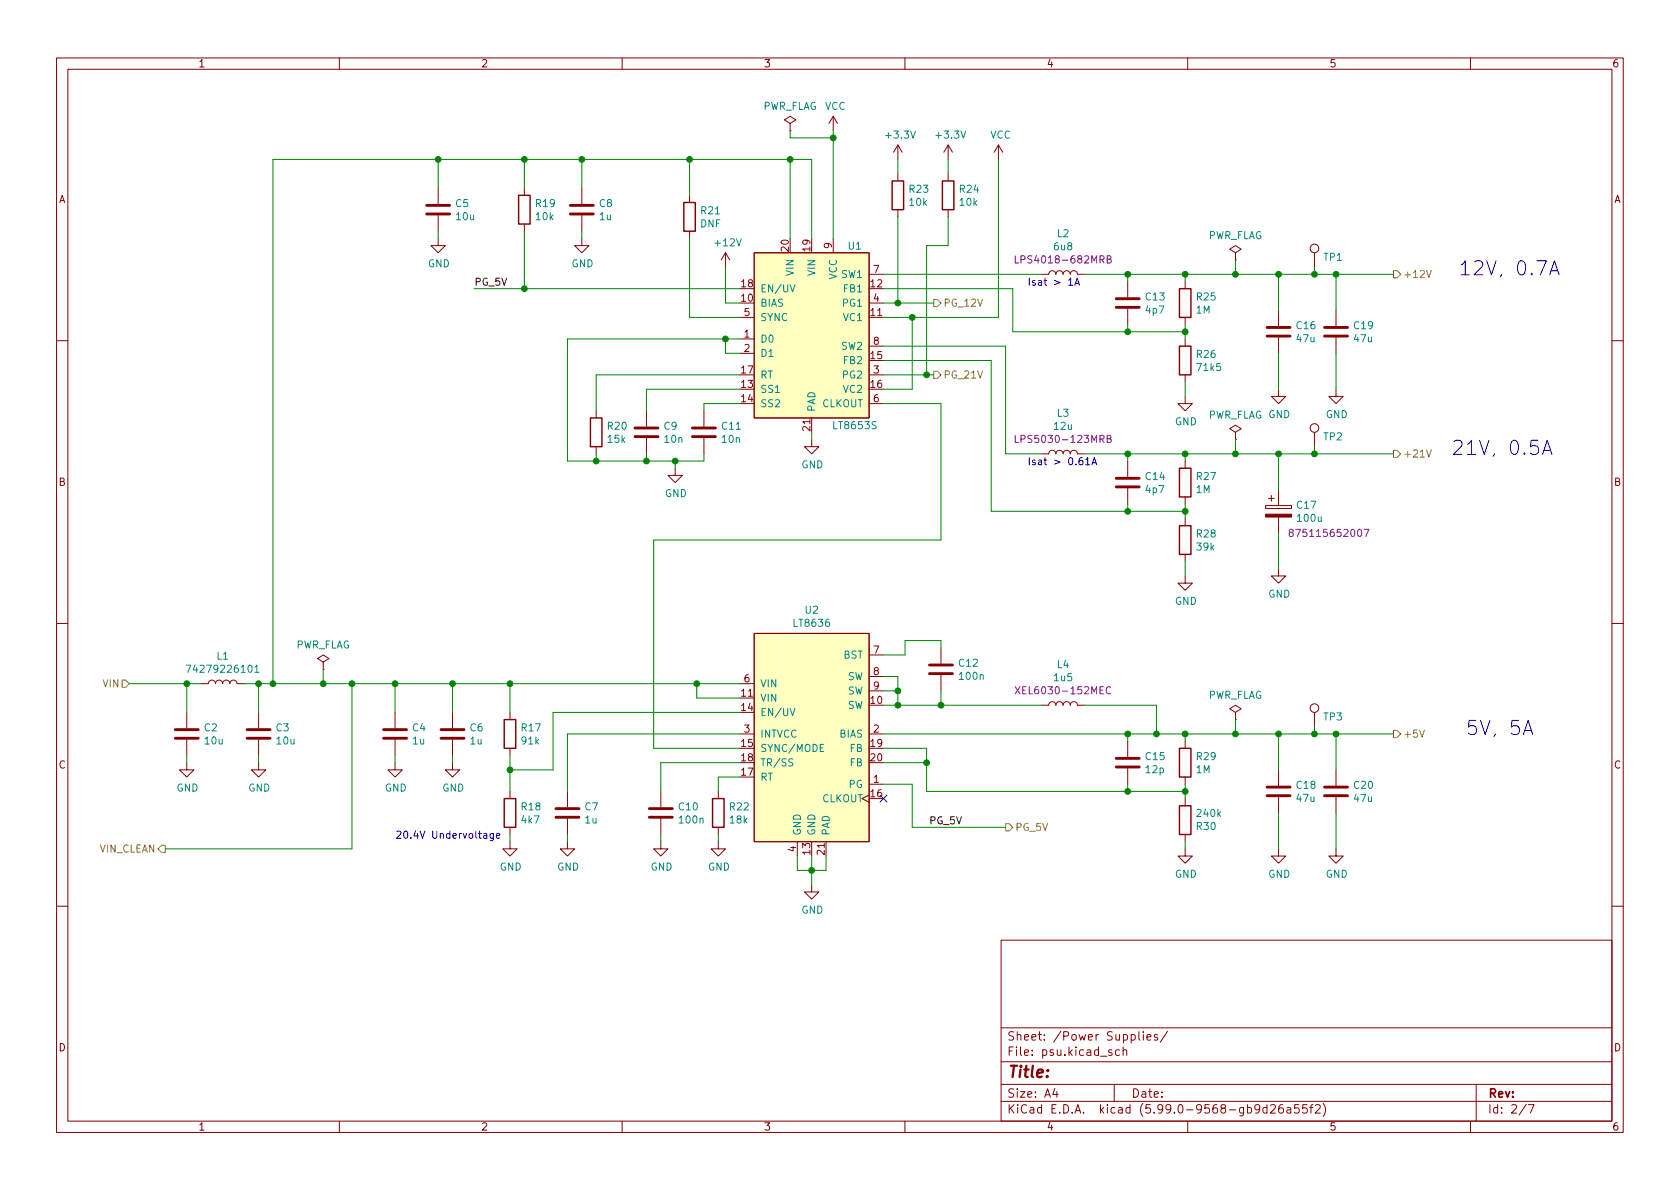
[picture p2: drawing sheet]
<svg xmlns="http://www.w3.org/2000/svg" width="297mm" height="210mm" viewBox="0 0 297 210" stroke-linecap="round" stroke-linejoin="round" font-family="sans-serif">
<g fill="none" stroke="#840000" stroke-width=".18">
<path d="M10 10.2h277v190.1h-277zM12 12.2h273v186.1h-273zM60 10.2v2M110 10.2v2M160 10.2v2M210 10.2v2M260 10.2v2M77.5 33.3v2.8M77.5 38.1v2.8M92.7 33.3v1.2M92.7 39.6v1.3M102.9 33.3v2.8"/>
<path d="M102.9 38.1v2.8M121.9 34.5v1.3M139.7 21.8l1-.6-1-.6-1 .6 1 .6v1.3M139.7 23.1h.1M147.3 20.6l-.7 1.2M147.3 20.6v2.5M147.3 20.6l.8 1.2M158.7 25.6l-.7 1.3M158.7 25.6v2.6M158.7 30.7v1.3M158.7 37.1v1.2M158.7 25.6l.8 1.3"/>
<path d="M167.6 25.6l-.7 1.3M167.6 25.6v2.6M167.6 30.7v1.3M167.6 37.1v1.2M167.6 25.6l.8 1.3M176.5 25.6l-.7 1.3M176.5 25.6v2.6M176.5 25.6l.8 1.3M77.5 42.2v1.2h1.2l-1.2 1.3-1.3-1.3h1.3M102.9 42.2v1.2h1.2l-1.2 1.3-1.3-1.3h1.3M121.9 40.9v1.3M128.3 44.7l-.8 1.3"/>
<path d="M128.3 44.7v2.5M128.3 44.7l.7 1.3M130.8 59.9h2.5M130.8 56.1h2.5M133.3 44.7h20.4v29.2h-20.4zM147.3 42.2v2.5M153.7 48.5h2.5M153.7 56.1h2.5M153.7 53.6h2.5M184.1 48.5h1.3a.64 .64 0 0 1 .7-.6 .64 .64 0 0 1 .6 .6 .64 .64 0 0 1 .6-.6 .64 .64 0 0 1 .7 .6 .64 .64 0 0 1 .6-.6 .64 .64 0 0 1 .6 .6 .64 .64 0 0 1 .7-.6 .64 .64 0 0 1 .6 .6h1.3M199.4 49.8v2.8M199.4 54.6v2.8"/>
<path d="M209.5 49.8v1.2M209.5 56.1v1.3M209.5 59.9v1.3M218.4 44.7l1.1-.6-1.1-.7-1 .7 1 .6v1.3M218.4 46h.1M226.1 54.9v2.8M226.1 59.7v2.8M232.4 44.7v2.5M236.2 54.9v2.8M236.2 59.7v2.8M10 60.2h2M105.4 72.6v1.3"/>
<path d="M105.4 79v1.3M114.3 72.6v2.8M114.3 77.5v2.8M124.5 72.6v2.8M124.5 77.5v2.8M130.8 62.5h2.5M143.5 77.7v1.3h1.3l-1.3 1.3-1.3-1.3h1.3M143.5 73.9v2.5M153.7 66.3h2.5M153.7 71.4h2.5M153.7 61.2h2.5M209.5 70.1v1.3h1.3l-1.3 1.2-1.2-1.2h1.2"/>
<path d="M209.5 66.3v1.3M218.4 76.4l1.1-.6-1.1-.6-1 .6 1 .6v1.3M218.4 77.7h.1M226.1 68.8v1.3h1.2l-1.2 1.3-1.3-1.3h1.3M232.4 76.4v2.6M236.2 68.8v1.3h1.3l-1.3 1.3-1.3-1.3h1.3M285 60.2h2M119.4 82.8v1.3h1.2l-1.2 1.2-1.3-1.2h1.3M184.1 80.3h1.3a.64 .64 0 0 1 .7-.7 .64 .64 0 0 1 .6 .7 .64 .64 0 0 1 .6-.7 .64 .64 0 0 1 .7 .7 .64 .64 0 0 1 .6-.7 .64 .64 0 0 1 .6 .7 .64 .64 0 0 1 .7-.7 .64 .64 0 0 1 .6 .7h1.3M199.4 81.5v2.8M199.4 86.4v2.7M209.5 81.5v1.3"/>
<path d="M209.5 87.9v1.2M209.5 91.7v1.3M209.5 98v1.3M223.8 89.4h4.5v.5h-4.5zM224.3 88.1h1M224.8 87.6v1M226.1 86.6v2.8M226.1 91.4v2.8M10 110.2h2M57.1 117.1l1.1-.6-1.1-.7-1 .7 1 .6v1.3M57.1 118.4h.1M133.3 112h20.4v36.8h-20.4z"/>
<path d="M153.7 115.8h2.5M153.7 119.6h2.5M166.4 114.5v2.8M166.4 119.4v2.8M209.5 101.8v1.3h1.3l-1.3 1.3-1.2-1.3h1.2M226.1 100.6v1.2h1.2l-1.2 1.3-1.3-1.3h1.3M285 110.2h2M33 134.9v1.2h1.3l-1.3 1.3-1.3-1.3h1.3M33 126v2.8M33 130.8v2.8M35.6 120.9h1.2a.64 .64 0 0 1 .7-.6 .64 .64 0 0 1 .6 .6 .64 .64 0 0 1 .6-.6 .64 .64 0 0 1 .7 .6 .64 .64 0 0 1 .6-.6 .64 .64 0 0 1 .6 .6 .64 .64 0 0 1 .7-.6 .64 .64 0 0 1 .6 .6h1.3M45.7 134.9v1.2h1.3l-1.3 1.3-1.3-1.3h1.3"/>
<path d="M45.7 126v2.8M45.7 130.8v2.8M69.8 134.9v1.2h1.3l-1.3 1.3-1.2-1.3h1.2M69.8 126v2.8M69.8 130.8v2.8M80 134.9v1.2h1.3l-1.3 1.3-1.3-1.3h1.3M80 126v2.8M80 130.8v2.8M90.2 126v1.2M90.2 132.3v1.3M90.2 139.9v1.3M100.3 139.9v2.8"/>
<path d="M116.8 139.9v2.8M127 139.9v1.3M130.8 120.9h2.5M130.8 123.4h2.5M130.8 129.8h2.5M153.7 138.7h2.5M153.7 129.8h2.5M153.7 122.2h2.5M184.1 124.7h1.3a.64 .64 0 0 1 .7-.6 .64 .64 0 0 1 .6 .6 .64 .64 0 0 1 .6-.6 .64 .64 0 0 1 .7 .6 .64 .64 0 0 1 .6-.6 .64 .64 0 0 1 .6 .6 .64 .64 0 0 1 .7-.6 .64 .64 0 0 1 .6 .6h1.3M199.4 131.1v2.8M199.4 135.9v2.8M209.5 131.1v1.2"/>
<path d="M209.5 137.4v1.3M218.4 126l1.1-.7-1.1-.6-1 .6 1 .7v1.2M218.4 127.2h.1M226.1 136.1v2.8M232.4 126v2.5M236.2 136.1v2.8M90.2 148.8v1.3h1.2l-1.2 1.3-1.3-1.3h1.3M90.2 146.3v1.3M100.3 148.8v1.3h1.3l-1.3 1.3-1.2-1.3h1.2M100.3 144.8v2.8M116.8 148.8v1.3h1.3l-1.3 1.3-1.2-1.3h1.2M116.8 144.8v2.8"/>
<path d="M127 148.8v1.3h1.3l-1.3 1.3-1.3-1.3h1.3M127 146.3v1.3M141 148.8v2.6M143.5 156.5v1.2h1.3l-1.3 1.3-1.3-1.3h1.3M146 148.8v2.6M153.7 140.6l-1.3 .6 1.3 .7M209.5 150.1v1.3h1.3l-1.3 1.2-1.2-1.2h1.2M209.5 141.2v1.3M209.5 147.6v1.2M226.1 150.1v1.3h1.2l-1.2 1.2-1.3-1.2h1.3M226.1 141v2.8M236.2 150.1v1.3h1.3l-1.3 1.2-1.3-1.2h1.3"/>
<path d="M236.2 141v2.8M10 160.2h2M177 166.3h108v32h-108zM285 160.2h2M60 198.3v2M110 198.3v2M160 198.3v2M177 194.8h108M177 191.8h108M177 187.8h108M177 181.8h108M186.5 192.5l-.4 1h1"/>
<path d="M186.9 193v1M196.6 185.7l-.4-.1-.2 .2 .1 .3 .5 .1v.4h-.6M197 191.8v3M197.9 185.7l-.4-.1-.3 .3v.4l.2 .3h.5M198.6 185.8l.2-.2 .3 .1 .1 .9M198.6 185.1v1.5M201.4 182.4v1.3l.2 .2M202.1 182.4v.2M202.1 182.9v1M202.8 183.4l.7-.1-.1-.3-.4-.1-.2 .2 .1 .8h.5M204.6 183l-.3-.1-.2 .2v.3l.5 .1v.4h-.5M206.4 182.4l-1.3 1.9"/>
<path d="M210 198.3v2M224 195.9l-.4-.1-.3 .3v.4l.1 .3h.6M224 195.3v1.5M224.6 195.5l.6-.2 .2 .2 .1 .3-.9 1h.9M226.8 195.3a.59 .59 0 0 0-.7 .7v.5l.1 .3h.4l.3-.1v-.5l-.1-.2-.4-.1-.3 .3M227.6 195.9h.5l.1 .9M228.2 196.2l-.5 .1a.29 .29 0 0 0-.2 .2 .29 .29 0 0 0 .2 .3h.5M229.6 195.3h-.7v.7l.2-.1 .5 .1 .1 .2-.1 .5-.2 .1-.5-.1M231.1 195.3h-.7l-.1 .7 .2-.1 .5 .1 .1 .2v.5l-.2 .1-.6-.1M231.6 195.8h.5M232.1 195.3l-.3 .2v1.3M232.6 195.5l.5-.2 .3 .2v.3l-.9 1h.9"/>
<path d="M233.9 195.1a1.72 1.72 0 0 1 0 2.3M260 198.3v2M261 191.8v6.5M269.9 195.3l-1.3 1.9M270.2 195.3h1l-.6 1.5"/>
<circle cx="232.4" cy="43.9" r=".76"/>
<circle cx="232.4" cy="75.7" r=".76"/>
<circle cx="232.4" cy="125.2" r=".76"/>
</g>
<g fill="none" stroke="#840000" stroke-width=".51">
<path d="M75.4 37.8h4.1M75.4 36.3h4.1M100.8 37.8h4.1M100.8 36.3h4.1M197.4 54.4h4M197.4 52.8h4M224 59.4h4.1M224 57.9h4.1M234.2 59.4h4.1M234.2 57.9h4.1M112.3 77.2h4M112.3 75.7h4"/>
<path d="M122.4 77.2h4.1M122.4 75.7h4.1M197.4 86.1h4M197.4 84.6h4M164.3 119.1h4.1M164.3 117.6h4.1M31 130.6h4.1M31 129h4.1M43.7 130.6h4.1M43.7 129h4.1M67.8 130.6h4.1M67.8 129h4.1"/>
<path d="M78 130.6h4M78 129h4M197.4 135.6h4M197.4 134.1h4M224 139.2h4.1M234.2 139.2h4.1M98.3 144.5h4.1M98.3 143h4.1M114.8 144.5h4.1M114.8 143h4.1M224 140.7h4.1M234.2 140.7h4.1"/>
</g>
<g fill="none" stroke="#840000" stroke-width=".25">
<path d="M91.7 34.5h2v5.1h-2zM120.9 35.8h2v5.1h-2zM157.7 32h2.1v5.1h-2.1zM166.6 32h2.1v5.1h-2.1zM208.5 51h2.1v5.1h-2.1zM104.4 73.9h2v5.1h-2zM208.5 61.2h2.1v5.1h-2.1zM208.5 93h2.1v5h-2.1zM208.5 82.8h2.1v5.1h-2.1zM89.2 127.2h2v5.1h-2zM208.5 132.3h2.1v5.1h-2.1zM89.2 141.2h2v5.1h-2z"/>
<path d="M126 141.2h2v5.1h-2zM208.5 142.5h2.1v5.1h-2.1z"/>
</g>
<path d="M223.8 90.9h4.5v.5h-4.5z" fill="#840000" stroke="#840000" stroke-width=".18"/>
<path d="M179.5 45.2v1.3h.6M195.8 45.8h.5l.1-.2v-.2l-.6-.2v1.3h.4l.2-.1 .1-.3-.3-.3M179.5 77v1.2h.6M195.8 77.6l.5-.1 .1-.2v-.2l-.6-.1v1.2h.4l.2-.1 .1-.3-.3-.2M228.2 94.1l-.3-.2 .1-.2 .2-.1 .3 .1 .2 .1-.1 .2-.5 .2-.2 .2 .1 .4 .2 .1 .3-.1 .2-.2-.1-.3-.2-.2M241.2 93.6h.8l-.5 1.3M179.5 121.4l.8 1.3M180.3 121.4l-.8 1.3M196.4 121.6a.6 .6 0 0 0-.9 .4 .6 .6 0 0 0 .6 .7l.3-.1" fill="none" stroke="#840084" stroke-width=".18"/>
<path d="M139.7 50.4l.4 1.2 .4-1.2M32.9 117.6h.8l-.5 1.3M45.1 118l.3-.4v1.3M45.1 118.9h.7M139.7 125.3l.4 1.3 .4-1.3M140.2 134.2h-.5l-.2 .1v.4l.6 .2 .1 .3-.3 .2h-.4M145.6 131.6h-.6v1.3h.6" fill="none" stroke="#008484" stroke-width=".18"/>
<g fill="#ffffc2" stroke="#ffffc2" stroke-width=".18">
<path d="M133.3 44.7h20.4v29.2h-20.4z"/>
<path d="M133.3 112h20.4v36.8h-20.4z"/>
</g>
<path d="M165.1 53h.6l.7 .6-.7 .6h-.6zM246.4 47.9h.6l.6 .6-.6 .6h-.6zM252.2 47.8l.4 1.3 .5-1.3M165.1 65.7h.6l.7 .6-.7 .6h-.6zM246.4 79.6h.6l.6 .7-.6 .6h-.6zM252.2 79.6l.4 1.2 .5-1.2M21.6 120.3h.6l.7 .6-.7 .6h-.6zM246.4 129.2h.6l.6 .6-.6 .6h-.6zM251 129.1l.4 1.3 .5-1.3M28.6 149.5h.6v1.2h-.6l-.7-.6zM177.8 145.7h.6l.7 .6-.7 .6h-.6z" fill="none" stroke="#848400" stroke-width=".18"/>
<g fill="none" stroke="#0000c2" stroke-width=".18">
<path d="M188.9 49.5l.4-.3v1.2M188.9 50.4h.8M190 50.4l.5-1.2 .4 1.2M190.2 50.1h.6M274 48.6l.8-2.5 .9 2.5M274.2 47.9h1.2M273 79.6h1.2M192 81.3l.3-.4v1.3M192 82.2h.7M193.1 82.2l.4-1.3 .4 1.3M193.2 81.8h.6M272.7 80.4l.9-2.5 .8 2.5"/>
<path d="M269.3 129.9l.9-2.5 .8 2.5M269.6 129.2h1.2M85.5 147.5h.5l.1 .7M86.1 147.7l-.5 .1-.1 .1 .1 .3h.5M87.2 147.4v1l-.2 .3-.3-.1M87.2 147.5l-.3-.1-.3 .2 .1 .6h.5M87.8 147.8l.6-.1-.1-.2-.4-.1-.1 .2v.6h.5"/>
</g>
<g fill="none" stroke="#008400" stroke-width=".18">
<path d="M77.5 28.2v5.1M92.7 28.2v5.1M102.9 28.2v5.1M121.9 28.2v6.3M139.7 23.1v1.3h7.6M139.7 28.2v14M147.3 23.1v19.1M158.7 28.2v2.5M158.7 38.3v15.3M167.6 38.3v5.1h-3.8v22.9M167.6 28.2v2.5M176.5 28.2v27.9h-20.3"/>
<path d="M77.5 40.9v1.3M83.8 51h47M92.7 40.9v10.1M102.9 40.9v1.3M121.9 42.2v13.9h8.9M128.3 47.2v6.4h2.5M128.3 59.9v2.6h2.5M130.8 59.9h-30.5v21.6h24.2v-1.2M143.5 42.2v-14h-95.2v92.7M156.2 48.5h27.9M156.2 51h22.9v7.7h30.4M156.2 53.6h8.9"/>
<path d="M161.3 56.1v12.7h-5.1M191.8 48.5h54.6M199.4 48.5v1.3M199.4 57.4v1.3M209.5 48.5v1.3M209.5 57.4v2.5M218.4 46v2.5M226.1 48.5v6.4M232.4 47.2v1.3M236.2 48.5v6.4M130.8 68.8h-16.5v3.8M130.8 71.4h-6.3v1.2"/>
<path d="M130.8 66.3h-25.4v6.3M143.5 76.4v1.3M156.2 71.4h10.2v24.1h-50.8v36.8h15.2M156.2 63.7h19.1v26.7h34.2M156.2 61.2h21.6v19.1h6.3M156.2 66.3h8.9M209.5 67.6v2.5M218.4 77.7v2.6M226.1 62.5v6.3M232.4 79v1.3M236.2 62.5v6.3M105.4 80.3v1.2"/>
<path d="M114.3 80.3v1.2M119.4 81.5v1.3M191.8 80.3h54.6M199.4 80.3v1.2M199.4 89.1v1.3M209.5 80.3v1.2M209.5 89.1v2.6M209.5 99.3v2.5M226.1 80.3v6.3M226.1 94.2v6.4M57.1 118.4v2.5M156.2 119.6h2.5v5.1"/>
<path d="M166.4 114.5v-1.2h-6.4v2.5h-3.8M22.9 120.9h12.7M33 120.9v5.1M33 133.6v1.3M43.2 120.9h87.6M45.7 120.9v5.1M45.7 133.6v1.3M62.2 120.9v29.2h-33M69.8 120.9v5.1M69.8 133.6v1.3M80 120.9v5.1M80 133.6v1.3"/>
<path d="M90.2 120.9v5.1M90.2 133.6v6.3M123.2 120.9v2.5h7.6M130.8 129.8h-30.5v10.1M130.8 134.9h-14v5M130.8 126h-33v10.1h-7.6M130.8 137.4h-3.8v2.5M156.2 129.8h90.2M156.2 122.2h2.5M156.2 138.7h5.1v7.6h16.5M156.2 124.7h27.9M156.2 132.3h7.6v7.6h45.7"/>
<path d="M156.2 134.9h7.6M166.4 122.2v2.5M191.8 124.7h12.7v5.1M199.4 129.8v1.3M199.4 138.7v1.2M209.5 129.8v1.3M209.5 138.7v2.5M218.4 127.2v2.6M226.1 129.8v6.3M232.4 128.5v1.3M236.2 129.8v6.3M90.2 147.6v1.2"/>
<path d="M100.3 147.6v1.2M116.8 147.6v1.2M127 147.6v1.2M141 151.4v2.5h5v-2.5M143.5 151.4v5.1M209.5 148.8v1.3M226.1 143.8v6.3M236.2 143.8v6.3"/>
</g>
<path d="M155.6 140.6l1.2 1.2M156.8 140.6l-1.2 1.2" fill="none" stroke="#000084" stroke-width=".18"/>
<g fill="#008400" stroke="#008400" stroke-width=".18">
<circle cx="114.3" cy="81.5" r=".51"/>
<circle cx="119.4" cy="81.5" r=".51"/>
<circle cx="128.3" cy="59.9" r=".51"/>
<circle cx="48.3" cy="120.9" r=".51"/>
<circle cx="57.2" cy="120.9" r=".51"/>
<circle cx="62.2" cy="120.9" r=".51"/>
<circle cx="92.7" cy="28.2" r=".51"/>
<circle cx="102.9" cy="28.2" r=".51"/>
<circle cx="33" cy="120.9" r=".51"/>
<circle cx="45.7" cy="120.9" r=".51"/>
<circle cx="77.5" cy="28.2" r=".51"/>
<circle cx="92.7" cy="51" r=".51"/>
<circle cx="69.9" cy="120.9" r=".51"/>
<circle cx="80" cy="120.9" r=".51"/>
<circle cx="105.4" cy="81.5" r=".51"/>
<circle cx="90.2" cy="120.9" r=".51"/>
<circle cx="123.2" cy="120.9" r=".51"/>
<circle cx="90.2" cy="136.1" r=".51"/>
<circle cx="139.7" cy="28.2" r=".51"/>
<circle cx="121.9" cy="28.2" r=".51"/>
<circle cx="147.3" cy="24.4" r=".51"/>
<circle cx="163.8" cy="66.3" r=".51"/>
<circle cx="158.8" cy="53.6" r=".51"/>
<circle cx="161.3" cy="56.1" r=".51"/>
<circle cx="199.4" cy="48.5" r=".51"/>
<circle cx="199.4" cy="129.8" r=".51"/>
<circle cx="163.8" cy="134.9" r=".51"/>
<circle cx="143.5" cy="153.9" r=".51"/>
<circle cx="158.8" cy="122.2" r=".51"/>
<circle cx="158.8" cy="124.7" r=".51"/>
<circle cx="166.4" cy="124.7" r=".51"/>
<circle cx="199.4" cy="80.3" r=".51"/>
<circle cx="199.4" cy="58.7" r=".51"/>
<circle cx="226.1" cy="80.3" r=".51"/>
<circle cx="199.4" cy="90.4" r=".51"/>
<circle cx="209.6" cy="90.4" r=".51"/>
<circle cx="209.6" cy="80.3" r=".51"/>
<circle cx="218.4" cy="80.3" r=".51"/>
<circle cx="232.4" cy="80.3" r=".51"/>
<circle cx="226.1" cy="48.5" r=".51"/>
<circle cx="232.4" cy="48.5" r=".51"/>
<circle cx="209.6" cy="48.5" r=".51"/>
<circle cx="209.6" cy="58.7" r=".51"/>
<circle cx="218.4" cy="48.5" r=".51"/>
<circle cx="236.2" cy="48.5" r=".51"/>
<circle cx="199.4" cy="139.9" r=".51"/>
<circle cx="218.4" cy="129.8" r=".51"/>
<circle cx="226.1" cy="129.8" r=".51"/>
<circle cx="232.4" cy="129.8" r=".51"/>
<circle cx="204.5" cy="129.8" r=".51"/>
<circle cx="209.6" cy="129.8" r=".51"/>
<circle cx="236.2" cy="129.8" r=".51"/>
<circle cx="209.6" cy="139.9" r=".51"/>
</g>
<g font-size="3.5" fill="#0000c2">
<text x="257.8" y="48.7">12V, 0.7A</text>
<text x="256.5" y="80.5">21V, 0.5A</text>
<text x="259.1" y="130">5V, 5A</text>
</g>
<text font-size="2.8" fill="#840000" x="178" y="190.6">Title:</text>
<g font-size="2.1" fill="#840000">
<text x="178" y="184">Sheet: /Power Supplies/</text>
<text x="178" y="186.7">File: psu.kicad_sch</text>
<text x="178" y="196.9">KiCad E.D.A. kicad (5.99.0-9568-gb9d26a55f2)</text>
<text x="178" y="194.1">Size: A4</text>
<text x="200" y="194.1">Date:</text>
<text x="263" y="194.1">Rev:</text>
<text x="263" y="196.9">Id: 2/7</text>
</g>
<g font-size="1.8" fill="#840000">
<text x="35" y="11.9">1</text>
<text x="85" y="11.9">2</text>
<text x="135" y="11.9">3</text>
<text x="185" y="11.9">4</text>
<text x="235" y="11.9">5</text>
<text x="285" y="11.9">6</text>
<text x="10.3" y="35.9">A</text>
<text x="285.3" y="35.9">A</text>
<text x="139.4" y="44.4" transform="rotate(-90 139.4 44.4)">20</text>
<text x="143.3" y="44.4" transform="rotate(-90 143.3 44.4)">19</text>
<text x="147.1" y="43.9" transform="rotate(-90 147.1 43.9)">9</text>
<text x="131.1" y="53.3">10</text>
<text x="131.1" y="50.8">18</text>
<text x="154" y="50.8">12</text>
<text x="154.4" y="53.3">4</text>
<text x="154.4" y="48.3">7</text>
<text x="131.6" y="59.7">1</text>
<text x="131.6" y="55.9">5</text>
<text x="154" y="55.9">11</text>
<text x="131.6" y="62.2">2</text>
<text x="154" y="63.5">15</text>
<text x="154.4" y="61">8</text>
<text x="131.1" y="68.6">13</text>
<text x="131.1" y="71.1">14</text>
<text x="131.1" y="66">17</text>
<text x="154" y="68.6">16</text>
<text x="154.4" y="66">3</text>
<text x="154.4" y="71.1">6</text>
<text x="143.3" y="76.2" transform="rotate(-90 143.3 76.2)">21</text>
<text x="10.3" y="85.9">B</text>
<text x="285.3" y="85.9">B</text>
<text x="154.4" y="115.6">7</text>
<text x="154.4" y="119.4">8</text>
<text x="131.1" y="123.2">11</text>
<text x="131.1" y="125.7">14</text>
<text x="131.6" y="120.6">6</text>
<text x="154" y="124.5">10</text>
<text x="154.4" y="121.9">9</text>
<text x="131.6" y="129.5">3</text>
<text x="154.4" y="129.5">2</text>
<text x="10.3" y="135.9">C</text>
<text x="131.1" y="132.1">15</text>
<text x="131.1" y="137.2">17</text>
<text x="131.1" y="134.6">18</text>
<text x="154" y="132.1">19</text>
<text x="154" y="134.6">20</text>
<text x="285.3" y="135.9">C</text>
<text x="154" y="141">16</text>
<text x="154.4" y="138.4">1</text>
<text x="140.7" y="150.6" transform="rotate(-90 140.7 150.6)">4</text>
<text x="143.3" y="151.1" transform="rotate(-90 143.3 151.1)">13</text>
<text x="145.8" y="151.1" transform="rotate(-90 145.8 151.1)">21</text>
<text x="10.3" y="185.9">D</text>
<text x="285.3" y="185.9">D</text>
<text x="35" y="199.9">1</text>
<text x="85" y="199.9">2</text>
<text x="135" y="199.9">3</text>
<text x="185" y="199.9">4</text>
<text x="235" y="199.9">5</text>
<text x="285" y="199.9">6</text>
</g>
<g font-size="1.8" fill="#008484">
<text x="134.7" y="19.4">PWR_FLAG</text>
<text x="145.8" y="19.4">VCC</text>
<text x="156.8" y="24.5">+3.3V</text>
<text x="165.7" y="24.5">+3.3V</text>
<text x="175" y="24.5">VCC</text>
<text x="160.8" y="34.1">R23</text>
<text x="169.7" y="34.1">R24</text>
<text x="80.6" y="36.6">C5</text>
<text x="80.7" y="38.9">10u</text>
<text x="94.8" y="36.6">R19</text>
<text x="94.8" y="38.9">10k</text>
<text x="106" y="36.6">C8</text>
<text x="106" y="38.9">1u</text>
<text x="123.8" y="40.2">DNF</text>
<text x="124" y="37.9">R21</text>
<text x="160.9" y="36.4">10k</text>
<text x="169.7" y="36.4">10k</text>
<text x="186.9" y="41.9">L2</text>
<text x="75.6" y="47.3">GND</text>
<text x="101" y="47.3">GND</text>
<text x="126.6" y="43.5">+12V</text>
<text x="150" y="44.1">U1</text>
<text x="186.4" y="44.2">6u8</text>
<text x="213.5" y="42.3">PWR_FLAG</text>
<text x="234.1" y="46.1">TP1</text>
<text x="134.4" y="51.7">EN/UV</text>
<text x="140.3" y="48.7" transform="rotate(-90 140.3 48.7)">VIN</text>
<text x="144.1" y="48.7" transform="rotate(-90 144.1 48.7)">VIN</text>
<text x="148" y="49.4" transform="rotate(-90 148 49.4)">VCC</text>
<text x="148.8" y="49.1">SW1</text>
<text x="149.3" y="51.7">FB1</text>
<text x="202.6" y="53.1">C13</text>
<text x="211.6" y="53.1">R25</text>
<text x="134.4" y="54.2">BIAS</text>
<text x="134.4" y="56.8">SYNC</text>
<text x="149.1" y="54.2">PG1</text>
<text x="149.2" y="56.8">VC1</text>
<text x="202.7" y="55.4">4p7</text>
<text x="211.5" y="55.4">1M</text>
<text x="229.3" y="58.2">C16</text>
<text x="239.4" y="58.2">C19</text>
<text x="134.4" y="60.6">D0</text>
<text x="134.4" y="63.1">D1</text>
<text x="148.8" y="61.8">SW2</text>
<text x="149.3" y="64.4">FB2</text>
<text x="211.6" y="63.3">R26</text>
<text x="211.8" y="65.6">71k5</text>
<text x="229.3" y="60.5">47u</text>
<text x="239.5" y="60.5">47u</text>
<text x="134.4" y="69.5">SS1</text>
<text x="134.4" y="66.9">RT</text>
<text x="149.1" y="66.9">PG2</text>
<text x="149.2" y="69.5">VC2</text>
<text x="107.5" y="76">R20</text>
<text x="117.4" y="76">C9</text>
<text x="127.7" y="76">C11</text>
<text x="134.4" y="72">SS2</text>
<text x="144.1" y="72.9" transform="rotate(-90 144.1 72.9)">PAD</text>
<text x="145.3" y="72">CLKOUT</text>
<text x="147.5" y="75.9">LT8653S</text>
<text x="186.4" y="76">12u</text>
<text x="186.9" y="73.7">L3</text>
<text x="207.7" y="75.2">GND</text>
<text x="213.5" y="74">PWR_FLAG GND</text>
<text x="234.1" y="77.9">TP2</text>
<text x="234.4" y="73.9">GND</text>
<text x="107.5" y="78.3">15k</text>
<text x="117.6" y="78.3">10n</text>
<text x="127.7" y="78.3">10n</text>
<text x="141.7" y="82.8">GND</text>
<text x="117.5" y="87.9">GND</text>
<text x="202.6" y="84.9">C14</text>
<text x="202.7" y="87.2">4p7</text>
<text x="211.5" y="87.2">1M</text>
<text x="211.6" y="84.9">R27</text>
<text x="229.4" y="90">C17</text>
<text x="211.6" y="95">R28</text>
<text x="229.5" y="92.3">100u</text>
<text x="211.7" y="97.3">39k</text>
<text x="207.7" y="106.9">GND</text>
<text x="224.2" y="105.7">GND</text>
<text x="140.5" y="110.8">LT8636</text>
<text x="142.4" y="108.5">U2</text>
<text x="34" y="119">74279226101</text>
<text x="38.3" y="116.6">L1</text>
<text x="52.2" y="114.7">PWR_FLAG</text>
<text x="149.1" y="116.5">BST</text>
<text x="169.6" y="117.9">C12</text>
<text x="186.9" y="118.1">L4</text>
<text x="134.4" y="124.1">VIN</text>
<text x="134.4" y="121.5">VIN</text>
<text x="149.8" y="125.3">SW</text>
<text x="149.8" y="120.3">SW</text>
<text x="149.8" y="122.8">SW</text>
<text x="169.7" y="120.2">100n</text>
<text x="186.4" y="120.4">1u5</text>
<text x="213.5" y="123.6">PWR_FLAG</text>
<text x="36.1" y="129.3">C2</text>
<text x="36.3" y="131.6">10u</text>
<text x="48.8" y="129.3">C3</text>
<text x="49" y="131.6">10u</text>
<text x="73" y="129.3">C4</text>
<text x="73" y="131.6">1u</text>
<text x="83.1" y="129.3">C6</text>
<text x="83.2" y="131.6">1u</text>
<text x="92.3" y="129.3">R17</text>
<text x="92.3" y="131.6">91k</text>
<text x="134.4" y="126.6">EN/UV</text>
<text x="134.4" y="130.4">INTVCC</text>
<text x="148.4" y="130.4">BIAS</text>
<text x="234.1" y="127.4">TP3</text>
<text x="134.4" y="133">SYNC/MODE</text>
<text x="134.4" y="135.5">TR/SS</text>
<text x="150.3" y="133">FB</text>
<text x="150.3" y="135.5">FB</text>
<text x="202.6" y="134.4">C15</text>
<text x="202.7" y="136.7">12p</text>
<text x="211.5" y="136.7">1M</text>
<text x="211.6" y="134.4">R29</text>
<text x="31.2" y="140">GND</text>
<text x="43.9" y="140">GND</text>
<text x="68" y="140">GND</text>
<text x="78.2" y="140">GND</text>
<text x="92.3" y="143.3">R18</text>
<text x="103.4" y="143.3">C7</text>
<text x="120.1" y="143.3">C10</text>
<text x="129.1" y="143.3">R22</text>
<text x="134.4" y="138">RT</text>
<text x="145.3" y="141.9">CLKOUT</text>
<text x="150.1" y="139.3">PG</text>
<text x="229.3" y="139.5">C18</text>
<text x="229.3" y="141.8">47u</text>
<text x="239.4" y="139.5">C20</text>
<text x="239.5" y="141.8">47u</text>
<text x="92.3" y="145.6">4k7</text>
<text x="103.5" y="145.6">1u</text>
<text x="120.2" y="145.6">100n</text>
<text x="129.1" y="145.6">18k</text>
<text x="141.6" y="147.8" transform="rotate(-90 141.6 147.8)">GND</text>
<text x="144.1" y="147.8" transform="rotate(-90 144.1 147.8)">GND</text>
<text x="146.7" y="147.8" transform="rotate(-90 146.7 147.8)">PAD</text>
<text x="211.6" y="146.8">R30</text>
<text x="211.8" y="144.5">240k</text>
<text x="88.3" y="153.9">GND</text>
<text x="98.5" y="153.9">GND</text>
<text x="115" y="153.9">GND</text>
<text x="125.2" y="153.9">GND</text>
<text x="207.7" y="155.2">GND</text>
<text x="224.2" y="155.2">GND</text>
<text x="234.4" y="155.2">GND</text>
<text x="141.7" y="161.6">GND</text>
</g>
<g font-size="1.8" fill="#840084">
<text x="180.5" y="46.6">LPS4018-682MRB</text>
<text x="180.5" y="78.3">LPS5030-123MRB</text>
<text x="229" y="94.9">875115652007</text>
<text x="180.5" y="122.8">XEL6030-152MEC</text>
</g>
<g font-size="1.8">
<text x="83.8" y="50.5">PG_5V</text>
<text x="164.5" y="145.8">PG_5V</text>
</g>
<g font-size="1.8" fill="#0000c2">
<text x="181.6" y="50.5">Isat &gt; 1A</text>
<text x="181.6" y="82.3">Isat &gt; 0.61A</text>
<text x="69.8" y="148.3">20.4V Undervoltage</text>
</g>
<g font-size="1.8" fill="#848400">
<text x="248" y="49.1">+12V</text>
<text x="166.8" y="54.2">PG_12V</text>
<text x="166.8" y="66.9">PG_21V</text>
<text x="248" y="80.9">+21V</text>
<text x="18.3" y="121.5">VIN</text>
<text x="248" y="130.4">+5V</text>
<text x="179.5" y="146.9">PG_5V</text>
<text x="17.5" y="150.7">VIN_CLEAN</text>
</g>
</svg>
